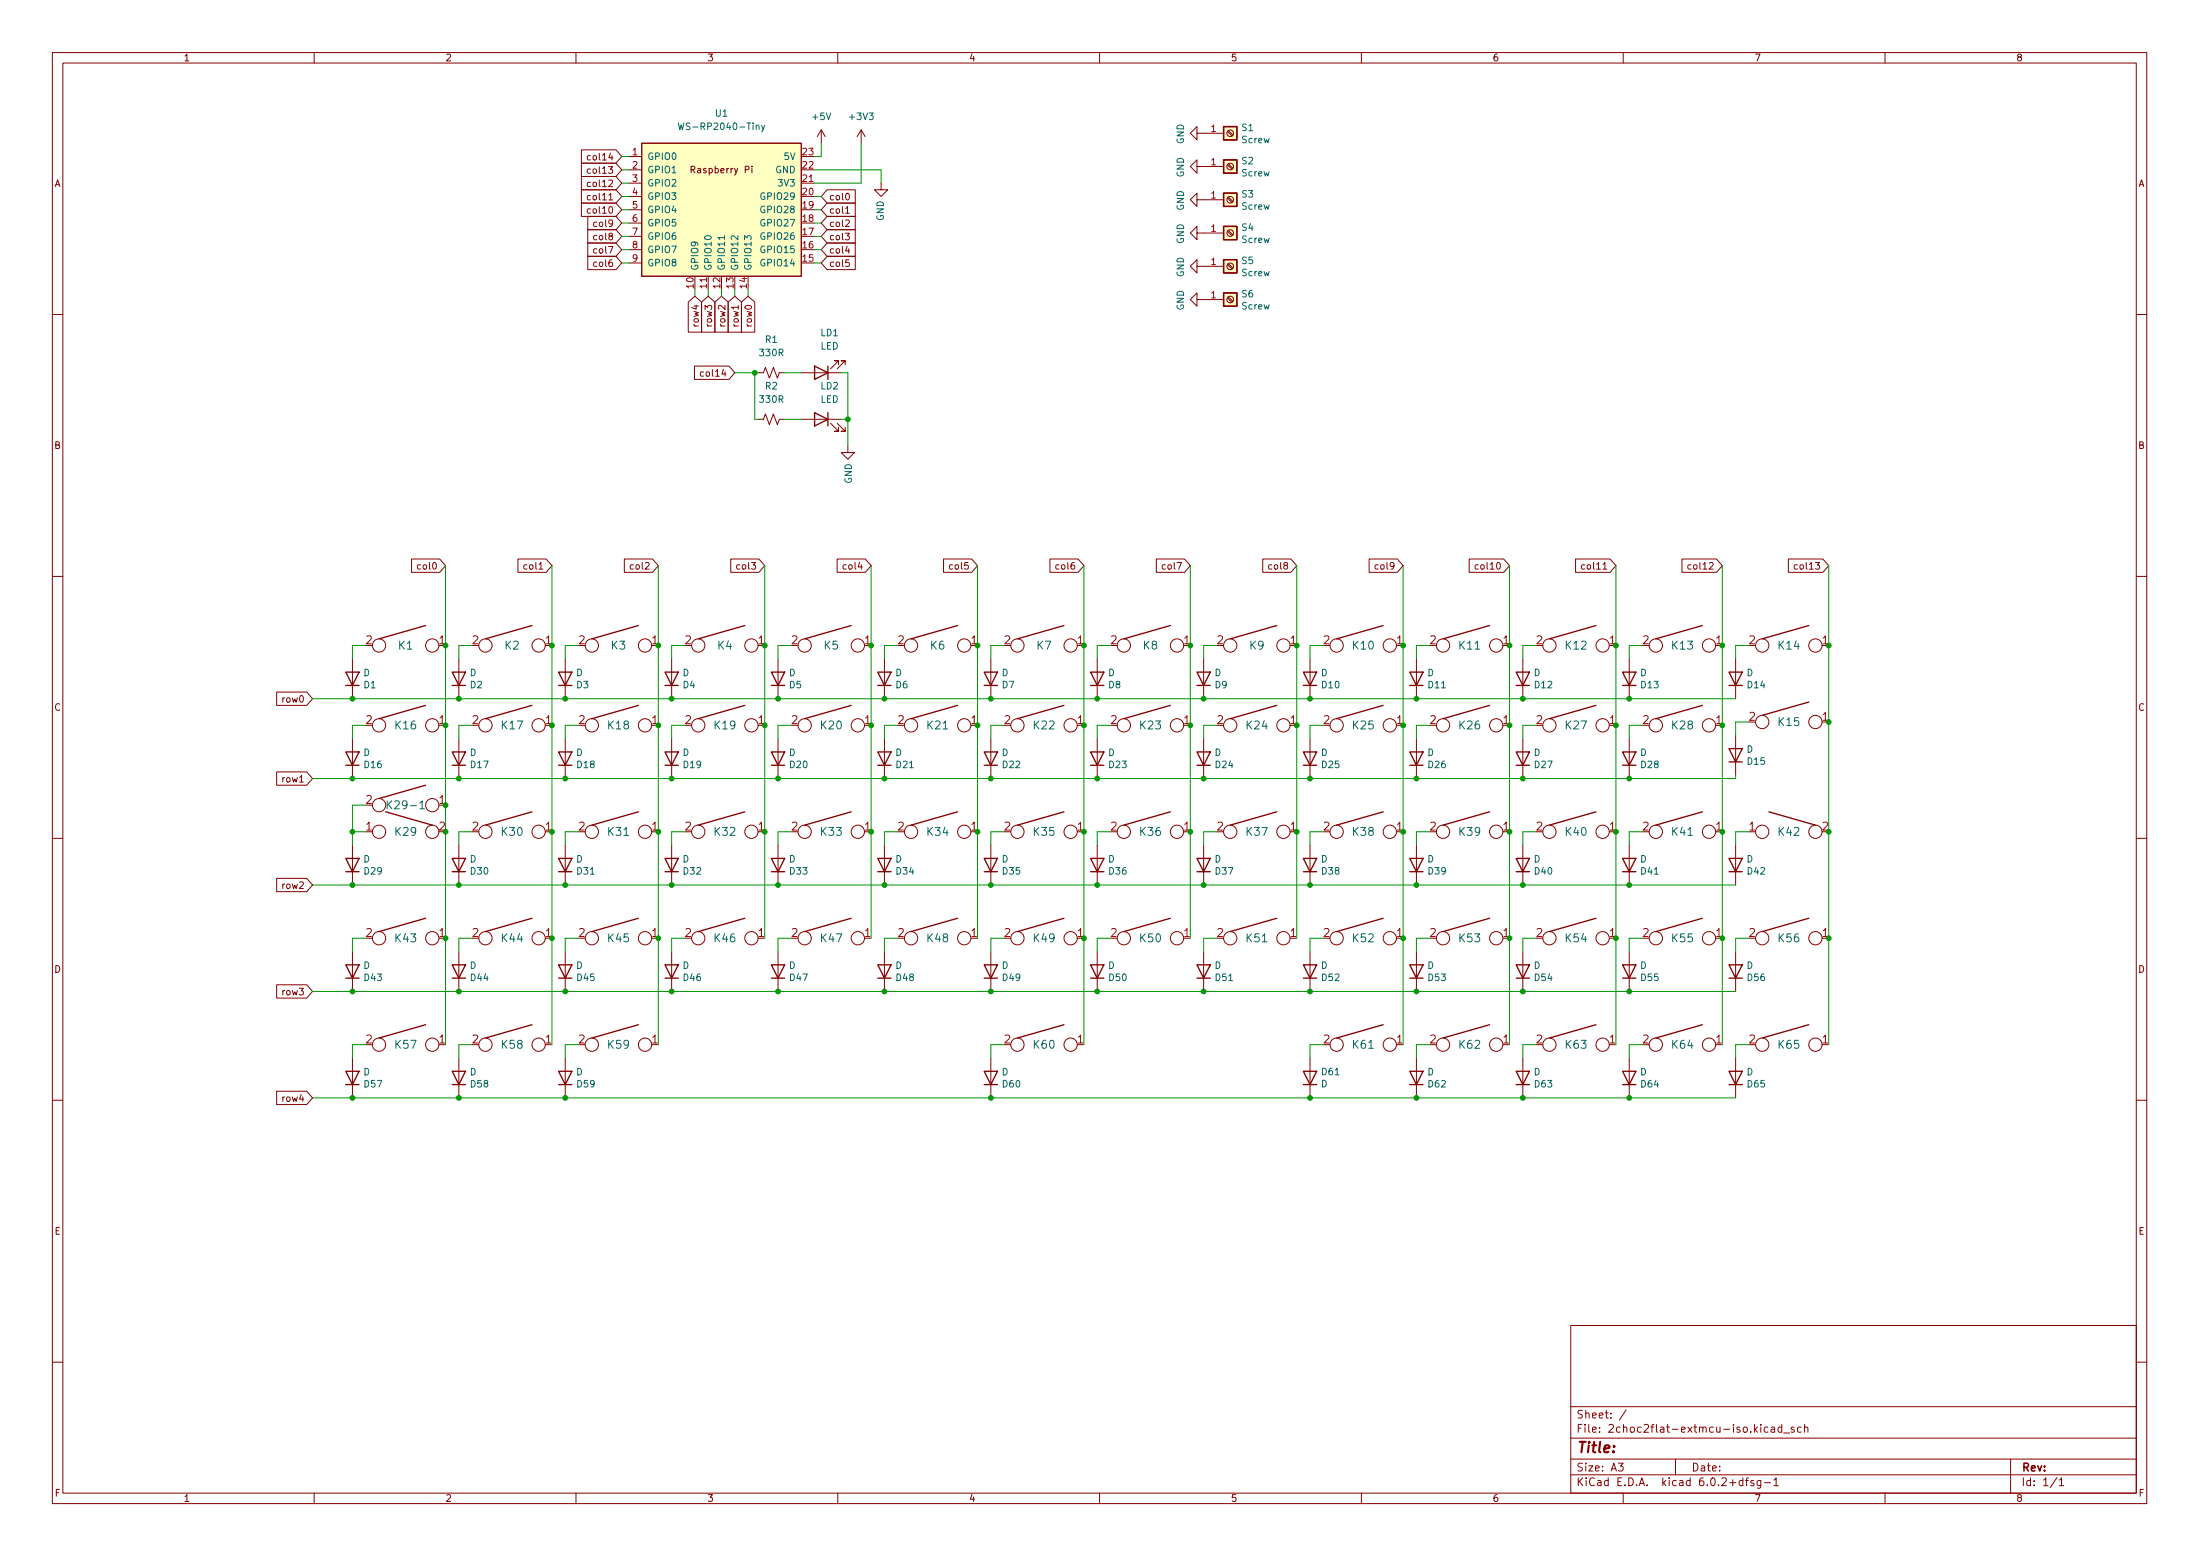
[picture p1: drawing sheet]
<svg xmlns="http://www.w3.org/2000/svg" width="420mm" height="297mm" viewBox="0 0 420 297" stroke-linecap="round" stroke-linejoin="round" font-family="sans-serif">
<g fill="none" stroke="#840000" stroke-width=".19">
<path d="M10 10h400v277h-400zM12 12h396v273h-396zM60 10v2M110 10v2M160 10v2M210 10v2M260 10v2M310 10v2M360 10v2M111 38.8h6.6l1.1 1.2-1.1 1.3h-6.6zM111 36.2h6.6l1.1 1.3-1.1 1.3h-6.6zM111 33.7h6.6l1.1 1.3-1.1 1.2h-6.6z"/>
<path d="M111 28.6h6.6l1.1 1.3-1.1 1.3h-6.6zM111 31.2h6.6l1.1 1.2-1.1 1.3h-6.6zM112.8 39.9h-.4l-.2 .2 .1 .5h.5M112.8 37.4l-.4-.1-.2 .3 .1 .5h.5M112.8 34.8h-.4l-.2 .2 .1 .6h.5M112.8 29.8l-.4-.1-.2 .2 .1 .6h.5M112.8 32.3l-.4-.1-.2 .3 .1 .5h.5M120 29.9h2.6M120 32.4h2.6M120 35h2.6M120 37.5h2.6M122.6 27.3h30.4v25.4h-30.4z"/>
<path d="M143.6 31.7v.1M143.6 32.1v.9M153 35h2.6M156.8 24.8l.8 1.3M156.8 24.8v2.5M156.8 24.8l-.7 1.3M158 36.2h5.3v2.6h-5.3l-1.2-1.3zM158 38.8h5.3v2.5h-5.3l-1.2-1.3zM161.5 39.8l.4-.4v1.3M161.7 37l.1-.1a.68 .68 0 0 1 .4 .6 .68 .68 0 0 1-.4 .7 .84 .84 0 0 1-.1-1.2zM164.5 24.8l.7 1.3M164.5 24.8v2.5"/>
<path d="M164.5 24.8l-.8 1.3M168.3 35v1.2h-1.3l1.3 1.3 1.2-1.3h-1.2M228.6 38.1v-1.2l-1.3 1.2 1.3 1.3v-1.3h5.1M228.6 25.4v-1.2l-1.3 1.2 1.3 1.3v-1.3h5.1M228.6 31.8v-1.3l-1.3 1.3 1.3 1.3v-1.3h5.1M234.4 31.5l.9 .8M234.4 37.8l.9 .8M234.4 25.1l.9 .8M234.6 31.3l.9 .8M234.6 37.6l.9 .9M234.6 24.9l.9 .9M112.3 43.9h5.3l1.1 1.2-1.1 1.3h-5.3z"/>
<path d="M112.3 41.3h5.3l1.1 1.3-1.1 1.3h-5.3zM112.3 46.4h5.3l1.1 1.3-1.1 1.2h-5.3zM112.3 48.9h5.3l1.1 1.3-1.1 1.3h-5.3zM120 40h2.6M120 42.6h2.6M120 45.1h2.6M120 47.7h2.6M120 50.2h2.6M131.4 57.7l1.3-1.1 1.3 1.1v5.7h-2.6zM134 57.7l1.3-1.1 1.2 1.1v5.7h-2.5zM135.3 52.7v2.6M136.5 57.7l1.3-1.1 1.3 1.1v5.7h-2.6z"/>
<path d="M139.1 57.7l1.2-1.1 1.3 1.1v5.7h-2.5zM141.6 57.7l1.3-1.1 1.2 1.1v5.7h-2.5zM158 43.9h5.3v2.5h-5.3l-1.2-1.3zM158 41.3h5.3v2.6h-5.3l-1.2-1.3zM158 48.9h5.3v2.6h-5.3l-1.2-1.3zM158 46.4h5.3v2.5h-5.3l-1.2-1.2zM161.4 44.5h.8l-.4 .5 .4 .1v.6l-.2 .1-.6-.1M161.5 42.1l.5-.1 .2 .3-.8 .9h.8M161.5 40.7h.7M161.8 47l-.3 .9h.8M162.1 47.5v.8M162.2 49.6h-.6l-.1 .6 .2-.1h.4l.1 .2v.4l-.2 .2-.5-.2"/>
<path d="M228.6 44.5v-1.3l-1.3 1.3 1.3 1.3v-1.3h5.1M228.6 50.8v-1.2l-1.3 1.2 1.3 1.3v-1.3h5.1M228.6 57.2v-1.3l-1.3 1.3 1.3 1.3v-1.3h5.1M234.4 56.9l.9 .8M234.4 44.2l.9 .8M234.4 50.5l.9 .8M234.6 56.7l.9 .8M234.6 44l.9 .8M234.6 50.3l.9 .9M10 60h2M132.6 69.9h6.6l1.1 1.3-1.1 1.2h-6.6zM134.4 71h-.4l-.2 .2 .1 .6h.5"/>
<path d="M144.8 71.2h1l.4-1.1 .7 2.1 .8-2.1 .8 2.1 .3-1h1.1M153 71.2h7.7M160.1 69.6v-.7h-.7h.7l-1.5 1.5M161.4 69.6v-.7h-.7h.7l-1.5 1.5M408 60h2M144.8 80h1l.4-1 .7 2.1 .8-2.1 .8 2.1 .3-1.1h1.1M153 80h7.7M158.6 80.8l1.5 1.5h-.7h.7v-.7M159.9 80.8l1.5 1.5h-.7h.7v-.7M161.9 85.1v1.3h1.3l-1.3 1.3-1.2-1.3h1.2M10 110h2M78.6 106.7h5.4l1.1 1.3-1.1 1.3h-5.4z"/>
<path d="M98.9 106.7h5.4l1.1 1.3-1.1 1.3h-5.4zM119.2 106.7h5.4l1.1 1.3-1.1 1.3h-5.4zM139.6 106.7h5.3l1.1 1.3-1.1 1.3h-5.3zM159.9 106.7h5.4l1.1 1.3-1.1 1.3h-5.4zM180.2 106.7h5.4l1.1 1.3-1.1 1.3h-5.4zM200.5 106.7h5.4l1.1 1.3-1.1 1.3h-5.4zM220.8 106.7h5.4l1.1 1.3-1.1 1.3h-5.4zM241.2 106.7h5.3l1.1 1.3-1.1 1.3h-5.3zM261.5 106.7h5.4l1.1 1.3-1.1 1.3h-5.4zM280.6 106.7h6.6l1.1 1.3-1.1 1.3h-6.6zM282.3 107.9l-.4-.1-.2 .2 .1 .6h.5M300.9 106.7h6.6l1.1 1.3-1.1 1.3h-6.6z"/>
<path d="M302.6 107.9l-.3-.1-.3 .2 .1 .6h.5M321.2 106.7h6.6l1.1 1.3-1.1 1.3h-6.6zM323 107.9l-.4-.1-.3 .2 .2 .6h.5M341.5 106.7h6.6l1.1 1.3-1.1 1.3h-6.6zM343.3 107.9l-.4-.1-.2 .2 .1 .6h.5M408 110h2M52.8 132.1h5.8l1.1 1.3-1.1 1.3h-5.8zM67.3 125.8v7.6M87.6 125.8v7.6M107.9 125.8v7.6M128.3 125.8v7.6M148.6 125.8v7.6"/>
<path d="M168.9 125.8v7.6M189.2 125.8v7.6M209.5 125.8v7.6M229.9 125.8v7.6M250.2 125.8v7.6M270.5 125.8v7.6M290.8 125.8v7.6M311.1 125.8v7.6M331.5 125.8v7.6M52.8 147.4h5.8l1.1 1.2-1.1 1.3h-5.8zM67.3 141v7.6M87.6 141v7.6"/>
<path d="M107.9 141v7.6M128.3 141v7.6M148.6 141v7.6M168.9 141v7.6M189.2 141v7.6M209.5 141v7.6M229.9 141v7.6M250.2 141v7.6M270.5 141v7.6M290.8 141v7.6M311.1 141v7.6M331.5 140.4v7.6"/>
<path d="M10 160h2M52.8 167.7h5.8l1.1 1.2-1.1 1.3h-5.8zM67.3 161.3v7.6M87.6 161.3v7.6M107.9 161.3v7.6M128.3 161.3v7.6M148.6 161.3v7.6M168.9 161.3v7.6M189.2 161.3v7.6M209.5 161.3v7.6M229.9 161.3v7.6M250.2 161.3v7.6"/>
<path d="M270.5 161.3v7.6M290.8 161.3v7.6M311.1 161.3v7.6M331.5 161.3v7.6M408 160h2M52.8 188h5.8l1.1 1.3-1.1 1.2h-5.8zM67.3 181.6v7.7M87.6 181.6v7.7M107.9 181.6v7.7M128.3 181.6v7.7M148.6 181.6v7.7M168.9 181.6v7.7"/>
<path d="M189.2 181.6v7.7M209.5 181.6v7.7M229.9 181.6v7.7M250.2 181.6v7.7M270.5 181.6v7.7M290.8 181.6v7.7M311.1 181.6v7.7M331.5 181.6v7.7M10 210h2M52.8 208.3h5.8l1.1 1.3-1.1 1.3h-5.8zM67.3 202v7.6M87.6 202v7.6"/>
<path d="M107.9 202v7.6M189.2 202v7.6M250.2 202v7.6M270.5 202v7.6M290.8 202v7.6M311.1 202v7.6M331.5 202v7.6M408 210h2M300 253h108v32h-108zM10 260h2M300 278.5h108M300 274.5h108"/>
<path d="M300 268.5h108M309.1 279.3h.9l-.5 .6 .4 .1v.7l-.2 .1-.6-.1M310.6 269.1l-1.3 2M320 278.5v3M336.3 271.9v.2M337.6 272.5l-.4-.1-.3 .3 .2 .6h.5M338.3 272.5h.6v.9M338.9 272.8h-.5a.29 .29 0 0 0-.2 .3 .29 .29 0 0 0 .2 .3l.5-.1M340.3 272.5l-.4-.1-.3 .3 .1 .6h.6M340.3 271.9v1.5M340.6 273.6h1.2M342.6 272.5l-.3-.1-.2 .2v.2l.5 .2v.3h-.5"/>
<path d="M344 272.5l-.4-.1-.3 .3 .1 .6h.6M344.6 272.6l.3-.2 .3 .1 .1 .9M344.6 271.9v1.5M384 278.5v6.5M408 260h2M60 285v2M110 285v2M160 285v2M210 285v2M260 285v2M300 281.5h108M310 285v2"/>
<path d="M332.9 282.7l-.5-.1-.3 .3 .2 .6h.6M332.9 282.1v1.5M333.4 282.6h.5M333.9 282.1l-.3 .2v1.3M334.9 282.7l-.3-.1-.2 .2v.2l.5 .2v.3h-.5M336.3 282.6v1.2l-.3 .3-.4-.1M336.3 282.7l-.4-.1-.3 .3 .1 .6h.6M337 283h1.1M338.8 282.5l.4-.4v1.5M338.8 283.6h.8M360 285v2M392.9 282l-1.3 2"/>
<path d="M393.3 282.5l.4-.4v1.5M393.3 283.6h.8"/>
<circle cx="234.9" cy="38.1" r=".63"/>
<circle cx="234.9" cy="25.4" r=".63"/>
<circle cx="234.9" cy="31.8" r=".63"/>
<circle cx="234.9" cy="50.8" r=".63"/>
<circle cx="234.9" cy="57.2" r=".63"/>
<circle cx="234.9" cy="44.5" r=".63"/>
<circle cx="72.4" cy="123.2" r="1.27"/>
<circle cx="72.4" cy="138.5" r="1.27"/>
<circle cx="82.5" cy="123.2" r="1.27"/>
<circle cx="82.5" cy="138.5" r="1.27"/>
<circle cx="92.7" cy="138.5" r="1.27"/>
<circle cx="92.7" cy="123.2" r="1.27"/>
<circle cx="102.9" cy="123.2" r="1.27"/>
<circle cx="102.9" cy="138.5" r="1.27"/>
<circle cx="113" cy="138.5" r="1.27"/>
<circle cx="113" cy="123.2" r="1.27"/>
<circle cx="123.2" cy="123.2" r="1.27"/>
<circle cx="123.2" cy="138.5" r="1.27"/>
<circle cx="133.3" cy="123.2" r="1.27"/>
<circle cx="133.3" cy="138.5" r="1.27"/>
<circle cx="143.5" cy="123.2" r="1.27"/>
<circle cx="143.5" cy="138.5" r="1.27"/>
<circle cx="153.7" cy="138.5" r="1.27"/>
<circle cx="153.7" cy="123.2" r="1.27"/>
<circle cx="163.8" cy="138.5" r="1.27"/>
<circle cx="163.8" cy="123.2" r="1.27"/>
<circle cx="174" cy="138.5" r="1.27"/>
<circle cx="174" cy="123.2" r="1.27"/>
<circle cx="184.1" cy="138.5" r="1.27"/>
<circle cx="184.1" cy="123.2" r="1.27"/>
<circle cx="194.3" cy="138.5" r="1.27"/>
<circle cx="194.3" cy="123.2" r="1.27"/>
<circle cx="204.5" cy="138.5" r="1.27"/>
<circle cx="204.5" cy="123.2" r="1.27"/>
<circle cx="214.6" cy="138.5" r="1.27"/>
<circle cx="214.6" cy="123.2" r="1.27"/>
<circle cx="224.8" cy="138.5" r="1.27"/>
<circle cx="224.8" cy="123.2" r="1.27"/>
<circle cx="234.9" cy="138.5" r="1.27"/>
<circle cx="234.9" cy="123.2" r="1.27"/>
<circle cx="245.1" cy="123.2" r="1.27"/>
<circle cx="245.1" cy="138.5" r="1.27"/>
<circle cx="255.3" cy="138.5" r="1.27"/>
<circle cx="255.3" cy="123.2" r="1.27"/>
<circle cx="265.4" cy="123.2" r="1.27"/>
<circle cx="265.4" cy="138.5" r="1.27"/>
<circle cx="275.6" cy="123.2" r="1.27"/>
<circle cx="275.6" cy="138.5" r="1.27"/>
<circle cx="285.8" cy="123.2" r="1.27"/>
<circle cx="285.8" cy="138.5" r="1.27"/>
<circle cx="295.9" cy="138.5" r="1.27"/>
<circle cx="295.9" cy="123.2" r="1.27"/>
<circle cx="306.1" cy="123.2" r="1.27"/>
<circle cx="306.1" cy="138.5" r="1.27"/>
<circle cx="316.2" cy="138.5" r="1.27"/>
<circle cx="316.2" cy="123.2" r="1.27"/>
<circle cx="326.4" cy="123.2" r="1.27"/>
<circle cx="326.4" cy="138.5" r="1.27"/>
<circle cx="336.6" cy="137.8" r="1.27"/>
<circle cx="336.6" cy="123.2" r="1.27"/>
<circle cx="346.7" cy="123.2" r="1.27"/>
<circle cx="346.7" cy="137.8" r="1.27"/>
<circle cx="72.4" cy="158.8" r="1.27"/>
<circle cx="72.4" cy="153.7" r="1.27"/>
<circle cx="82.5" cy="153.7" r="1.27"/>
<circle cx="82.5" cy="158.8" r="1.27"/>
<circle cx="92.7" cy="158.8" r="1.27"/>
<circle cx="102.9" cy="158.8" r="1.27"/>
<circle cx="113" cy="158.8" r="1.27"/>
<circle cx="123.2" cy="158.8" r="1.27"/>
<circle cx="133.3" cy="158.8" r="1.27"/>
<circle cx="143.5" cy="158.8" r="1.27"/>
<circle cx="153.7" cy="158.8" r="1.27"/>
<circle cx="163.8" cy="158.8" r="1.27"/>
<circle cx="174" cy="158.8" r="1.27"/>
<circle cx="184.1" cy="158.8" r="1.27"/>
<circle cx="194.3" cy="158.8" r="1.27"/>
<circle cx="204.5" cy="158.8" r="1.27"/>
<circle cx="214.6" cy="158.8" r="1.27"/>
<circle cx="224.8" cy="158.8" r="1.27"/>
<circle cx="234.9" cy="158.8" r="1.27"/>
<circle cx="245.1" cy="158.8" r="1.27"/>
<circle cx="255.3" cy="158.8" r="1.27"/>
<circle cx="265.4" cy="158.8" r="1.27"/>
<circle cx="275.6" cy="158.8" r="1.27"/>
<circle cx="285.8" cy="158.8" r="1.27"/>
<circle cx="295.9" cy="158.8" r="1.27"/>
<circle cx="306.1" cy="158.8" r="1.27"/>
<circle cx="316.2" cy="158.8" r="1.27"/>
<circle cx="326.4" cy="158.8" r="1.27"/>
<circle cx="336.6" cy="158.8" r="1.27"/>
<circle cx="346.7" cy="158.8" r="1.27"/>
<circle cx="72.4" cy="179.1" r="1.27"/>
<circle cx="82.5" cy="179.1" r="1.27"/>
<circle cx="92.7" cy="179.1" r="1.27"/>
<circle cx="102.9" cy="179.1" r="1.27"/>
<circle cx="113" cy="179.1" r="1.27"/>
<circle cx="123.2" cy="179.1" r="1.27"/>
<circle cx="133.3" cy="179.1" r="1.27"/>
<circle cx="143.5" cy="179.1" r="1.27"/>
<circle cx="153.7" cy="179.1" r="1.27"/>
<circle cx="163.8" cy="179.1" r="1.27"/>
<circle cx="174" cy="179.1" r="1.27"/>
<circle cx="184.1" cy="179.1" r="1.27"/>
<circle cx="194.3" cy="179.1" r="1.27"/>
<circle cx="204.5" cy="179.1" r="1.27"/>
<circle cx="214.6" cy="179.1" r="1.27"/>
<circle cx="224.8" cy="179.1" r="1.27"/>
<circle cx="234.9" cy="179.1" r="1.27"/>
<circle cx="245.1" cy="179.1" r="1.27"/>
<circle cx="255.3" cy="179.1" r="1.27"/>
<circle cx="265.4" cy="179.1" r="1.27"/>
<circle cx="275.6" cy="179.1" r="1.27"/>
<circle cx="285.8" cy="179.1" r="1.27"/>
<circle cx="295.9" cy="179.1" r="1.27"/>
<circle cx="306.1" cy="179.1" r="1.27"/>
<circle cx="316.2" cy="179.1" r="1.27"/>
<circle cx="326.4" cy="179.1" r="1.27"/>
<circle cx="336.6" cy="179.1" r="1.27"/>
<circle cx="346.7" cy="179.1" r="1.27"/>
<circle cx="72.4" cy="199.4" r="1.27"/>
<circle cx="82.5" cy="199.4" r="1.27"/>
<circle cx="92.7" cy="199.4" r="1.27"/>
<circle cx="102.9" cy="199.4" r="1.27"/>
<circle cx="113" cy="199.4" r="1.27"/>
<circle cx="123.2" cy="199.4" r="1.27"/>
<circle cx="194.3" cy="199.4" r="1.27"/>
<circle cx="204.5" cy="199.4" r="1.27"/>
<circle cx="255.3" cy="199.4" r="1.27"/>
<circle cx="265.4" cy="199.4" r="1.27"/>
<circle cx="275.6" cy="199.4" r="1.27"/>
<circle cx="285.8" cy="199.4" r="1.27"/>
<circle cx="295.9" cy="199.4" r="1.27"/>
<circle cx="306.1" cy="199.4" r="1.27"/>
<circle cx="316.2" cy="199.4" r="1.27"/>
<circle cx="326.4" cy="199.4" r="1.27"/>
<circle cx="336.6" cy="199.4" r="1.27"/>
<circle cx="346.7" cy="199.4" r="1.27"/>
</g>
<g fill="none" stroke="#840000" stroke-width=".25">
<path d="M233.7 30.5h2.5v2.6h-2.5zM233.7 36.9h2.5v2.5h-2.5zM233.7 24.2h2.5v2.5h-2.5zM233.7 55.9h2.5v2.6h-2.5zM233.7 43.2h2.5v2.6h-2.5zM233.7 49.6h2.5v2.5h-2.5zM155.6 69.9l2.5 1.3-2.5 1.2zM155.6 78.8l2.5 1.2-2.5 1.3zM158.1 69.9v2.5M158.1 78.8v2.5M81.3 119.4l-8.9 2.6M101.6 119.4l-8.9 2.6"/>
<path d="M121.9 119.4l-8.9 2.6M142.2 119.4l-8.9 2.6M162.6 119.4l-8.9 2.6M182.9 119.4l-8.9 2.6M203.2 119.4l-8.9 2.6M223.5 119.4l-8.9 2.6M243.8 119.4l-8.9 2.6M264.2 119.4l-8.9 2.6M284.5 119.4l-8.9 2.6M304.8 119.4l-8.9 2.6M325.1 119.4l-8.9 2.6M345.4 119.4l-8.9 2.6"/>
<path d="M66 128.3h2.6l-1.3 2.5zM66 130.8h2.6M81.3 134.7l-8.9 2.5M86.4 128.3h2.5l-1.3 2.5zM86.4 130.8h2.5M101.6 134.7l-8.9 2.5M106.7 128.3h2.5l-1.3 2.5zM106.7 130.8h2.5M121.9 134.7l-8.9 2.5M127 128.3h2.5l-1.2 2.5zM127 130.8h2.5M142.2 134.7l-8.9 2.5"/>
<path d="M147.3 128.3h2.6l-1.3 2.5zM147.3 130.8h2.6M162.6 134.7l-8.9 2.5M167.6 128.3h2.6l-1.3 2.5zM167.6 130.8h2.6M182.9 134.7l-8.9 2.5M188 128.3h2.5l-1.3 2.5zM188 130.8h2.5M203.2 134.7l-8.9 2.5M208.3 128.3h2.5l-1.3 2.5zM208.3 130.8h2.5M223.5 134.7l-8.9 2.5"/>
<path d="M228.6 128.3h2.5l-1.2 2.5zM228.6 130.8h2.5M243.8 134.7l-8.9 2.5M248.9 128.3h2.6l-1.3 2.5zM248.9 130.8h2.6M264.2 134.7l-8.9 2.5M269.2 128.3h2.6l-1.3 2.5zM269.2 130.8h2.6M284.5 134.7l-8.9 2.5M289.6 128.3h2.5l-1.3 2.5zM289.6 130.8h2.5M304.8 134.7l-8.9 2.5"/>
<path d="M309.9 128.3h2.5l-1.3 2.5zM309.9 130.8h2.5M325.1 134.7l-8.9 2.5M330.2 128.3h2.5l-1.2 2.5zM330.2 130.8h2.5M345.4 134l-8.9 2.6M66 143.5h2.6l-1.3 2.6zM66 146.1h2.6M73.7 155l8.8 2.5M81.3 149.9l-8.9 2.5M86.4 143.5h2.5l-1.3 2.6zM86.4 146.1h2.5"/>
<path d="M101.6 155l-8.9 2.5M106.7 143.5h2.5l-1.3 2.6zM106.7 146.1h2.5M121.9 155l-8.9 2.5M127 143.5h2.5l-1.2 2.6zM127 146.1h2.5M142.2 155l-8.9 2.5M147.3 143.5h2.6l-1.3 2.6zM147.3 146.1h2.6M162.6 155l-8.9 2.5M167.6 143.5h2.6l-1.3 2.6zM167.6 146.1h2.6"/>
<path d="M182.9 155l-8.9 2.5M188 143.5h2.5l-1.3 2.6zM188 146.1h2.5M203.2 155l-8.9 2.5M208.3 143.5h2.5l-1.3 2.6zM208.3 146.1h2.5M223.5 155l-8.9 2.5M228.6 143.5h2.5l-1.2 2.6zM228.6 146.1h2.5M243.8 155l-8.9 2.5M248.9 143.5h2.6l-1.3 2.6zM248.9 146.1h2.6"/>
<path d="M264.2 155l-8.9 2.5M269.2 143.5h2.6l-1.3 2.6zM269.2 146.1h2.6M284.5 155l-8.9 2.5M289.6 143.5h2.5l-1.3 2.6zM289.6 146.1h2.5M304.8 155l-8.9 2.5M309.9 143.5h2.5l-1.3 2.6zM309.9 146.1h2.5M325.1 155l-8.9 2.5M330.2 142.9h2.5l-1.2 2.6zM330.2 145.5h2.5"/>
<path d="M337.8 155l8.9 2.5M66 163.9h2.6l-1.3 2.5zM66 166.4h2.6M81.3 175.3l-8.9 2.5M86.4 163.9h2.5l-1.3 2.5zM86.4 166.4h2.5M101.6 175.3l-8.9 2.5M106.7 163.9h2.5l-1.3 2.5zM106.7 166.4h2.5M121.9 175.3l-8.9 2.5M127 163.9h2.5l-1.2 2.5zM127 166.4h2.5"/>
<path d="M142.2 175.3l-8.9 2.5M147.3 163.9h2.6l-1.3 2.5zM147.3 166.4h2.6M162.6 175.3l-8.9 2.5M167.6 163.9h2.6l-1.3 2.5zM167.6 166.4h2.6M182.9 175.3l-8.9 2.5M188 163.9h2.5l-1.3 2.5zM188 166.4h2.5M203.2 175.3l-8.9 2.5M208.3 163.9h2.5l-1.3 2.5zM208.3 166.4h2.5"/>
<path d="M223.5 175.3l-8.9 2.5M228.6 163.9h2.5l-1.2 2.5zM228.6 166.4h2.5M243.8 175.3l-8.9 2.5M248.9 163.9h2.6l-1.3 2.5zM248.9 166.4h2.6M264.2 175.3l-8.9 2.5M269.2 163.9h2.6l-1.3 2.5zM269.2 166.4h2.6M284.5 175.3l-8.9 2.5M289.6 163.9h2.5l-1.3 2.5zM289.6 166.4h2.5"/>
<path d="M304.8 175.3l-8.9 2.5M309.9 163.9h2.5l-1.3 2.5zM309.9 166.4h2.5M325.1 175.3l-8.9 2.5M330.2 163.9h2.5l-1.2 2.5zM330.2 166.4h2.5M345.4 175.3l-8.9 2.5M66 184.2h2.6l-1.3 2.5zM66 186.7h2.6M81.3 195.6l-8.9 2.6M86.4 184.2h2.5l-1.3 2.5zM86.4 186.7h2.5"/>
<path d="M101.6 195.6l-8.9 2.6M106.7 184.2h2.5l-1.3 2.5zM106.7 186.7h2.5M121.9 195.6l-8.9 2.6M127 184.2h2.5l-1.2 2.5zM127 186.7h2.5M147.3 184.2h2.6l-1.3 2.5zM147.3 186.7h2.6M167.6 184.2h2.6l-1.3 2.5zM167.6 186.7h2.6M188 184.2h2.5l-1.3 2.5zM188 186.7h2.5"/>
<path d="M203.2 195.6l-8.9 2.6M208.3 184.2h2.5l-1.3 2.5zM208.3 186.7h2.5M228.6 184.2h2.5l-1.2 2.5zM228.6 186.7h2.5M248.9 184.2h2.6l-1.3 2.5zM248.9 186.7h2.6M264.2 195.6l-8.9 2.6M269.2 184.2h2.6l-1.3 2.5zM269.2 186.7h2.6M284.5 195.6l-8.9 2.6M289.6 184.2h2.5l-1.3 2.5z"/>
<path d="M289.6 186.7h2.5M304.8 195.6l-8.9 2.6M309.9 184.2h2.5l-1.3 2.5zM309.9 186.7h2.5M325.1 195.6l-8.9 2.6M330.2 184.2h2.5l-1.2 2.5zM330.2 186.7h2.5M345.4 195.6l-8.9 2.6M66 204.5h2.6l-1.3 2.5zM66 207h2.6M86.4 204.5h2.5l-1.3 2.5zM86.4 207h2.5"/>
<path d="M106.7 204.5h2.5l-1.3 2.5zM106.7 207h2.5M188 204.5h2.5l-1.3 2.5zM188 207h2.5M248.9 204.5h2.6l-1.3 2.5zM248.9 207h2.6M269.2 204.5h2.6l-1.3 2.5zM269.2 207h2.6M289.6 204.5h2.5l-1.3 2.5zM289.6 207h2.5M309.9 204.5h2.5l-1.3 2.5zM309.9 207h2.5"/>
<path d="M330.2 204.5h2.5l-1.2 2.5zM330.2 207h2.5"/>
</g>
<g fill="#ffffc2" stroke="#ffffc2" stroke-width=".19">
<path d="M233.7 55.9h2.5v2.6h-2.5z"/>
<path d="M122.6 27.3h30.4v25.4h-30.4z"/>
<path d="M233.7 43.2h2.5v2.6h-2.5z"/>
<path d="M233.7 49.6h2.5v2.5h-2.5z"/>
<path d="M233.7 30.5h2.5v2.6h-2.5z"/>
<path d="M233.7 36.9h2.5v2.5h-2.5z"/>
<path d="M233.7 24.2h2.5v2.5h-2.5z"/>
</g>
<path d="M129.5 23.5l.3 1.2 .3-.9 .2 .9 .3-1.2M145.4 23.9l.3 .8M146 23.9l-.4 1.1-.2 .2M138.4 45v.7M74 152.9v1.5M74.8 152.9l-.8 .8M80.2 153.3l.4-.4v1.5M80.2 154.4h.9" fill="none" stroke="#006464" stroke-width=".19"/>
<g fill="none" stroke="#009600" stroke-width=".19">
<path d="M118.7 32.4h1.3M118.7 35h1.3M118.7 29.9h1.3M118.7 37.5h1.3M155.6 32.4h12.7v2.6M155.6 37.5h1.2M156.8 27.3v2.6h-1.2M164.5 27.3v7.7h-8.9M118.7 45.1h1.3M118.7 47.7h1.3M118.7 50.2h1.3M118.7 42.6h1.3"/>
<path d="M118.7 40h1.3M132.7 55.3v1.3M135.3 55.3v1.3M137.8 55.3v1.3M140.3 55.3v1.3M142.9 55.3v1.3M155.6 45.1h1.2M155.6 47.7h1.2M155.6 50.2h1.2M155.6 42.6h1.2M155.6 40h1.2M140.3 71.2h4.5"/>
<path d="M144.1 71.2v8.8h.7M149.9 71.2h3.1M160.7 71.2h1.2v13.9M149.9 80h3.1M160.7 80h1.2M85.1 108v91.4M105.4 108v91.4M125.7 108v91.4M146 108v71.1M166.4 108v71.1M186.7 108v71.1M207 108v91.4"/>
<path d="M227.3 108v71.1M247.6 108v71.1M268 108v91.4M288.3 108v91.4M308.6 108v91.4M328.9 108v91.4M349.2 108v91.4M59.7 133.4h271.8M69.8 138.5h-2.5v2.5M69.8 123.2h-2.5v2.6M90.2 138.5h-2.6v2.5M90.2 123.2h-2.6v2.6"/>
<path d="M110.5 138.5h-2.6v2.5M110.5 123.2h-2.6v2.6M130.8 138.5h-2.5v2.5M130.8 123.2h-2.5v2.6M151.1 138.5h-2.5v2.5M151.1 123.2h-2.5v2.6M171.4 138.5h-2.5v2.5M171.4 123.2h-2.5v2.6M191.8 138.5h-2.6v2.5M191.8 123.2h-2.6v2.6M212.1 138.5h-2.6v2.5M212.1 123.2h-2.6v2.6"/>
<path d="M232.4 138.5h-2.5v2.5M232.4 123.2h-2.5v2.6M252.7 138.5h-2.5v2.5M252.7 123.2h-2.5v2.6M273 138.5h-2.5v2.5M273 123.2h-2.5v2.6M293.4 138.5h-2.6v2.5M293.4 123.2h-2.6v2.6M313.7 138.5h-2.6v2.5M313.7 123.2h-2.6v2.6M334 123.2h-2.5v2.6M334 137.8h-2.5v2.6"/>
<path d="M67.3 158.8h2.5M69.8 153.7h-2.5v7.6M90.2 158.8h-2.6v2.5M110.5 158.8h-2.6v2.5M130.8 158.8h-2.5v2.5M151.1 158.8h-2.5v2.5M171.4 158.8h-2.5v2.5M191.8 158.8h-2.6v2.5M212.1 158.8h-2.6v2.5M232.4 158.8h-2.5v2.5M252.7 158.8h-2.5v2.5M273 158.8h-2.5v2.5"/>
<path d="M293.4 158.8h-2.6v2.5M313.7 158.8h-2.6v2.5M331.5 148v.6h-271.8M334 158.8h-2.5v2.5M59.7 168.9h271.8M69.8 179.1h-2.5v2.5M90.2 179.1h-2.6v2.5M110.5 179.1h-2.6v2.5M130.8 179.1h-2.5v2.5M151.1 179.1h-2.5v2.5M171.4 179.1h-2.5v2.5M191.8 179.1h-2.6v2.5"/>
<path d="M212.1 179.1h-2.6v2.5M232.4 179.1h-2.5v2.5M252.7 179.1h-2.5v2.5M273 179.1h-2.5v2.5M293.4 179.1h-2.6v2.5M313.7 179.1h-2.6v2.5M334 179.1h-2.5v2.5M59.7 189.3h271.8M69.8 199.4h-2.5v2.6M90.2 199.4h-2.6v2.6M110.5 199.4h-2.6v2.6M191.8 199.4h-2.6v2.6"/>
<path d="M252.7 199.4h-2.5v2.6M273 199.4h-2.5v2.6M293.4 199.4h-2.6v2.6M313.7 199.4h-2.6v2.6M334 199.4h-2.5v2.6M59.7 209.6h271.8"/>
</g>
<g fill="#009600" stroke="#009600" stroke-width=".19">
<circle cx="105.4" cy="123.2" r=".46"/>
<circle cx="105.4" cy="138.5" r=".46"/>
<circle cx="107.9" cy="133.4" r=".46"/>
<circle cx="125.7" cy="138.5" r=".46"/>
<circle cx="107.9" cy="148.6" r=".46"/>
<circle cx="148.6" cy="148.6" r=".46"/>
<circle cx="128.3" cy="148.6" r=".46"/>
<circle cx="128.3" cy="133.4" r=".46"/>
<circle cx="146" cy="138.5" r=".46"/>
<circle cx="87.6" cy="148.6" r=".46"/>
<circle cx="85.1" cy="138.5" r=".46"/>
<circle cx="67.3" cy="148.6" r=".46"/>
<circle cx="67.3" cy="158.8" r=".46"/>
<circle cx="67.3" cy="133.4" r=".46"/>
<circle cx="85.1" cy="153.7" r=".46"/>
<circle cx="87.6" cy="133.4" r=".46"/>
<circle cx="85.1" cy="123.2" r=".46"/>
<circle cx="128.3" cy="168.9" r=".46"/>
<circle cx="125.7" cy="179.1" r=".46"/>
<circle cx="168.9" cy="168.9" r=".46"/>
<circle cx="168.9" cy="148.6" r=".46"/>
<circle cx="166.4" cy="158.8" r=".46"/>
<circle cx="148.6" cy="189.3" r=".46"/>
<circle cx="168.9" cy="189.3" r=".46"/>
<circle cx="107.9" cy="168.9" r=".46"/>
<circle cx="128.3" cy="189.3" r=".46"/>
<circle cx="87.6" cy="209.6" r=".46"/>
<circle cx="85.1" cy="179.1" r=".46"/>
<circle cx="87.6" cy="168.9" r=".46"/>
<circle cx="67.3" cy="189.3" r=".46"/>
<circle cx="67.3" cy="168.9" r=".46"/>
<circle cx="67.3" cy="209.6" r=".46"/>
<circle cx="87.6" cy="189.3" r=".46"/>
<circle cx="105.4" cy="179.1" r=".46"/>
<circle cx="107.9" cy="189.3" r=".46"/>
<circle cx="107.9" cy="209.6" r=".46"/>
<circle cx="105.4" cy="158.8" r=".46"/>
<circle cx="308.6" cy="179.1" r=".46"/>
<circle cx="311.1" cy="189.3" r=".46"/>
<circle cx="290.8" cy="189.3" r=".46"/>
<circle cx="270.5" cy="209.6" r=".46"/>
<circle cx="250.2" cy="209.6" r=".46"/>
<circle cx="290.8" cy="209.6" r=".46"/>
<circle cx="270.5" cy="189.3" r=".46"/>
<circle cx="250.2" cy="189.3" r=".46"/>
<circle cx="270.5" cy="168.9" r=".46"/>
<circle cx="268" cy="179.1" r=".46"/>
<circle cx="311.1" cy="209.6" r=".46"/>
<circle cx="288.3" cy="179.1" r=".46"/>
<circle cx="328.9" cy="158.8" r=".46"/>
<circle cx="349.2" cy="179.1" r=".46"/>
<circle cx="311.1" cy="168.9" r=".46"/>
<circle cx="308.6" cy="158.8" r=".46"/>
<circle cx="290.8" cy="168.9" r=".46"/>
<circle cx="328.9" cy="179.1" r=".46"/>
<circle cx="349.2" cy="137.8" r=".46"/>
<circle cx="328.9" cy="123.2" r=".46"/>
<circle cx="308.6" cy="123.2" r=".46"/>
<circle cx="328.9" cy="138.5" r=".46"/>
<circle cx="349.2" cy="123.2" r=".46"/>
<circle cx="288.3" cy="158.8" r=".46"/>
<circle cx="268" cy="158.8" r=".46"/>
<circle cx="270.5" cy="148.6" r=".46"/>
<circle cx="268" cy="138.5" r=".46"/>
<circle cx="270.5" cy="133.4" r=".46"/>
<circle cx="268" cy="123.2" r=".46"/>
<circle cx="288.3" cy="138.5" r=".46"/>
<circle cx="311.1" cy="148.6" r=".46"/>
<circle cx="290.8" cy="133.4" r=".46"/>
<circle cx="288.3" cy="123.2" r=".46"/>
<circle cx="290.8" cy="148.6" r=".46"/>
<circle cx="308.6" cy="138.5" r=".46"/>
<circle cx="311.1" cy="133.4" r=".46"/>
<circle cx="125.7" cy="123.2" r=".46"/>
<circle cx="146" cy="123.2" r=".46"/>
<circle cx="166.4" cy="123.2" r=".46"/>
<circle cx="144.1" cy="71.2" r=".46"/>
<circle cx="161.9" cy="80" r=".46"/>
<circle cx="166.4" cy="138.5" r=".46"/>
<circle cx="168.9" cy="133.4" r=".46"/>
<circle cx="148.6" cy="168.9" r=".46"/>
<circle cx="125.7" cy="158.8" r=".46"/>
<circle cx="146" cy="158.8" r=".46"/>
<circle cx="148.6" cy="133.4" r=".46"/>
<circle cx="247.6" cy="123.2" r=".46"/>
<circle cx="227.3" cy="138.5" r=".46"/>
<circle cx="229.9" cy="133.4" r=".46"/>
<circle cx="229.9" cy="148.6" r=".46"/>
<circle cx="207" cy="123.2" r=".46"/>
<circle cx="227.3" cy="123.2" r=".46"/>
<circle cx="209.5" cy="133.4" r=".46"/>
<circle cx="209.5" cy="148.6" r=".46"/>
<circle cx="247.6" cy="158.8" r=".46"/>
<circle cx="250.2" cy="148.6" r=".46"/>
<circle cx="229.9" cy="189.3" r=".46"/>
<circle cx="229.9" cy="168.9" r=".46"/>
<circle cx="250.2" cy="168.9" r=".46"/>
<circle cx="227.3" cy="158.8" r=".46"/>
<circle cx="186.7" cy="123.2" r=".46"/>
<circle cx="186.7" cy="158.8" r=".46"/>
<circle cx="189.2" cy="148.6" r=".46"/>
<circle cx="186.7" cy="138.5" r=".46"/>
<circle cx="189.2" cy="133.4" r=".46"/>
<circle cx="209.5" cy="168.9" r=".46"/>
<circle cx="189.2" cy="209.6" r=".46"/>
<circle cx="189.2" cy="189.3" r=".46"/>
<circle cx="189.2" cy="168.9" r=".46"/>
<circle cx="207" cy="179.1" r=".46"/>
<circle cx="209.5" cy="189.3" r=".46"/>
<circle cx="207" cy="158.8" r=".46"/>
<circle cx="207" cy="138.5" r=".46"/>
<circle cx="247.6" cy="138.5" r=".46"/>
<circle cx="250.2" cy="133.4" r=".46"/>
</g>
<text font-size="2.8" fill="#840000" x="301" y="277.3">Title:</text>
<g font-size="2.1" fill="#a90000">
<text x="69.9" y="123">2</text>
<text x="83.9" y="123">1</text>
<text x="90.2" y="123">2</text>
<text x="104.2" y="123">1</text>
<text x="110.5" y="123">2</text>
<text x="124.5" y="123">1</text>
<text x="130.9" y="123">2</text>
<text x="144.8" y="123">1</text>
<text x="151.2" y="123">2</text>
<text x="165.1" y="123">1</text>
<text x="171.5" y="123">2</text>
<text x="185.5" y="123">1</text>
<text x="191.8" y="123">2</text>
<text x="205.8" y="123">1</text>
<text x="212.1" y="123">2</text>
<text x="226.1" y="123">1</text>
<text x="232.5" y="123">2</text>
<text x="246.4" y="123">1</text>
<text x="252.8" y="123">2</text>
<text x="266.7" y="123">1</text>
<text x="273.1" y="123">2</text>
<text x="287.1" y="123">1</text>
<text x="293.4" y="123">2</text>
<text x="307.4" y="123">1</text>
<text x="313.7" y="123">2</text>
<text x="327.7" y="123">1</text>
<text x="334.1" y="123">2</text>
<text x="348" y="123">1</text>
<text x="334.1" y="137.6">2</text>
<text x="348" y="137.6">1</text>
<text x="69.9" y="138.2">2</text>
<text x="83.9" y="138.2">1</text>
<text x="90.2" y="138.2">2</text>
<text x="104.2" y="138.2">1</text>
<text x="110.5" y="138.2">2</text>
<text x="124.5" y="138.2">1</text>
<text x="130.9" y="138.2">2</text>
<text x="144.8" y="138.2">1</text>
<text x="151.2" y="138.2">2</text>
<text x="165.1" y="138.2">1</text>
<text x="171.5" y="138.2">2</text>
<text x="185.5" y="138.2">1</text>
<text x="191.8" y="138.2">2</text>
<text x="205.8" y="138.2">1</text>
<text x="212.1" y="138.2">2</text>
<text x="226.1" y="138.2">1</text>
<text x="232.5" y="138.2">2</text>
<text x="246.4" y="138.2">1</text>
<text x="252.8" y="138.2">2</text>
<text x="266.7" y="138.2">1</text>
<text x="273.1" y="138.2">2</text>
<text x="287.1" y="138.2">1</text>
<text x="293.4" y="138.2">2</text>
<text x="307.4" y="138.2">1</text>
<text x="313.7" y="138.2">2</text>
<text x="327.7" y="138.2">1</text>
<text x="69.9" y="153.5">2</text>
<text x="83.9" y="153.5">1</text>
<text x="69.9" y="158.5">1</text>
<text x="90.2" y="158.5">2</text>
<text x="104.2" y="158.5">1</text>
<text x="110.5" y="158.5">2</text>
<text x="124.5" y="158.5">1</text>
<text x="130.9" y="158.5">2</text>
<text x="144.8" y="158.5">1</text>
<text x="151.2" y="158.5">2</text>
<text x="165.1" y="158.5">1</text>
<text x="171.5" y="158.5">2</text>
<text x="185.5" y="158.5">1</text>
<text x="191.8" y="158.5">2</text>
<text x="205.8" y="158.5">1</text>
<text x="212.1" y="158.5">2</text>
<text x="226.1" y="158.5">1</text>
<text x="232.5" y="158.5">2</text>
<text x="246.4" y="158.5">1</text>
<text x="252.8" y="158.5">2</text>
<text x="266.7" y="158.5">1</text>
<text x="273.1" y="158.5">2</text>
<text x="287.1" y="158.5">1</text>
<text x="293.4" y="158.5">2</text>
<text x="307.4" y="158.5">1</text>
<text x="313.7" y="158.5">2</text>
<text x="327.7" y="158.5">1</text>
<text x="334.1" y="158.5">1</text>
<text x="69.9" y="178.9">2</text>
<text x="83.9" y="178.9">1</text>
<text x="90.2" y="178.9">2</text>
<text x="104.2" y="178.9">1</text>
<text x="110.5" y="178.9">2</text>
<text x="124.5" y="178.9">1</text>
<text x="130.9" y="178.9">2</text>
<text x="144.8" y="178.9">1</text>
<text x="151.2" y="178.9">2</text>
<text x="165.1" y="178.9">1</text>
<text x="171.5" y="178.9">2</text>
<text x="185.5" y="178.9">1</text>
<text x="191.8" y="178.9">2</text>
<text x="205.8" y="178.9">1</text>
<text x="212.1" y="178.9">2</text>
<text x="226.1" y="178.9">1</text>
<text x="232.5" y="178.9">2</text>
<text x="246.4" y="178.9">1</text>
<text x="252.8" y="178.9">2</text>
<text x="266.7" y="178.9">1</text>
<text x="273.1" y="178.9">2</text>
<text x="287.1" y="178.9">1</text>
<text x="293.4" y="178.9">2</text>
<text x="307.4" y="178.9">1</text>
<text x="313.7" y="178.9">2</text>
<text x="327.7" y="178.9">1</text>
<text x="334.1" y="178.9">2</text>
<text x="348" y="178.9">1</text>
<text x="69.9" y="199.2">2</text>
<text x="83.9" y="199.2">1</text>
<text x="90.2" y="199.2">2</text>
<text x="104.2" y="199.2">1</text>
<text x="110.5" y="199.2">2</text>
<text x="124.5" y="199.2">1</text>
<text x="191.8" y="199.2">2</text>
<text x="205.8" y="199.2">1</text>
<text x="252.8" y="199.2">2</text>
<text x="266.7" y="199.2">1</text>
<text x="273.1" y="199.2">2</text>
<text x="287.1" y="199.2">1</text>
<text x="293.4" y="199.2">2</text>
<text x="307.4" y="199.2">1</text>
<text x="313.7" y="199.2">2</text>
<text x="327.7" y="199.2">1</text>
<text x="334.1" y="199.2">2</text>
<text x="348" y="199.2">1</text>
</g>
<g font-size="2.1" fill="#006464">
<text x="76.1" y="124">K1</text>
<text x="96.4" y="124">K2</text>
<text x="116.8" y="124">K3</text>
<text x="137.1" y="124">K4</text>
<text x="157.4" y="124">K5</text>
<text x="177.7" y="124">K6</text>
<text x="198" y="124">K7</text>
<text x="218.4" y="124">K8</text>
<text x="238.7" y="124">K9</text>
<text x="258.4" y="124">K10</text>
<text x="278.7" y="124">K11</text>
<text x="299" y="124">K12</text>
<text x="319.4" y="124">K13</text>
<text x="339.7" y="124">K14</text>
<text x="75.5" y="139.2">K16</text>
<text x="95.8" y="139.2">K17</text>
<text x="116.2" y="139.2">K18</text>
<text x="136.5" y="139.2">K19</text>
<text x="156.8" y="139.2">K20</text>
<text x="177.1" y="139.2">K21</text>
<text x="197.4" y="139.2">K22</text>
<text x="217.8" y="139.2">K23</text>
<text x="238.1" y="139.2">K24</text>
<text x="258.4" y="139.2">K25</text>
<text x="278.7" y="139.2">K26</text>
<text x="299" y="139.2">K27</text>
<text x="319.4" y="139.2">K28</text>
<text x="339.7" y="138.6">K15</text>
<text x="74.6" y="154.5">K29-1</text>
<text x="75.5" y="159.5">K29</text>
<text x="95.8" y="159.5">K30</text>
<text x="116.2" y="159.5">K31</text>
<text x="136.5" y="159.5">K32</text>
<text x="156.8" y="159.5">K33</text>
<text x="177.1" y="159.5">K34</text>
<text x="197.4" y="159.5">K35</text>
<text x="217.8" y="159.5">K36</text>
<text x="238.1" y="159.5">K37</text>
<text x="258.4" y="159.5">K38</text>
<text x="278.7" y="159.5">K39</text>
<text x="299" y="159.5">K40</text>
<text x="319.4" y="159.5">K41</text>
<text x="339.7" y="159.5">K42</text>
<text x="75.5" y="179.9">K43</text>
<text x="95.8" y="179.9">K44</text>
<text x="116.2" y="179.9">K45</text>
<text x="136.5" y="179.9">K46</text>
<text x="156.8" y="179.9">K47</text>
<text x="177.1" y="179.9">K48</text>
<text x="197.4" y="179.9">K49</text>
<text x="217.8" y="179.9">K50</text>
<text x="238.1" y="179.9">K51</text>
<text x="258.4" y="179.9">K52</text>
<text x="278.7" y="179.9">K53</text>
<text x="299" y="179.9">K54</text>
<text x="319.4" y="179.9">K55</text>
<text x="339.7" y="179.9">K56</text>
<text x="75.5" y="200.2">K57</text>
<text x="95.8" y="200.2">K58</text>
<text x="116.2" y="200.2">K59</text>
<text x="197.4" y="200.2">K60</text>
<text x="258.4" y="200.2">K61</text>
<text x="278.7" y="200.2">K62</text>
<text x="299" y="200.2">K63</text>
<text x="319.4" y="200.2">K64</text>
<text x="339.7" y="200.2">K65</text>
</g>
<g font-size="2.1" fill="#009600">
<text x="83.9" y="158.5">2</text>
<text x="348" y="158.5">2</text>
</g>
<g font-size="2.1" fill="#840000">
<text x="301" y="273.5">File: 2choc2flat-extmcu-iso.kicad_sch</text>
<text x="301" y="270.8">Sheet: /</text>
<text x="301" y="280.9">Size: A3</text>
<text x="323" y="280.9">Date:</text>
<text x="386" y="280.9">Rev:</text>
<text x="301" y="283.7">KiCad E.D.A. kicad 6.0.2+dfsg-1</text>
<text x="386" y="283.7">Id: 1/1</text>
</g>
<g font-size="1.8" fill="#840000">
<text x="35" y="11.7">1</text>
<text x="85" y="11.7">2</text>
<text x="135" y="11.7">3</text>
<text x="185" y="11.7">4</text>
<text x="235" y="11.7">5</text>
<text x="285" y="11.7">6</text>
<text x="335" y="11.7">7</text>
<text x="385" y="11.7">8</text>
<text x="10.3" y="35.7">A</text>
<text x="112.8" y="35.7">col12</text>
<text x="112.8" y="30.6">col14</text>
<text x="112.8" y="33.1">col13</text>
<text x="132.3" y="33.1">Raspberry Pi</text>
<text x="408.3" y="35.7">A</text>
<text x="112.8" y="40.8">col10</text>
<text x="112.8" y="38.2">col11</text>
<text x="158.3" y="38.2">col0</text>
<text x="158.3" y="40.8">col1</text>
<text x="113.8" y="45.8">col8</text>
<text x="113.8" y="43.3">col9</text>
<text x="158.3" y="45.8">col3</text>
<text x="158.3" y="43.3">col2</text>
<text x="113.8" y="48.4">col7</text>
<text x="113.8" y="50.9">col6</text>
<text x="158.3" y="50.9">col5</text>
<text x="158.3" y="48.4">col4</text>
<text x="133.4" y="62.1" transform="rotate(-90 133.4 62.1)">row4</text>
<text x="136" y="62.1" transform="rotate(-90 136 62.1)">row3</text>
<text x="138.5" y="62.1" transform="rotate(-90 138.5 62.1)">row2</text>
<text x="141.1" y="62.1" transform="rotate(-90 141.1 62.1)">row1</text>
<text x="143.6" y="62.1" transform="rotate(-90 143.6 62.1)">row0</text>
<text x="134.4" y="71.9">col14</text>
<text x="10.3" y="85.7">B</text>
<text x="408.3" y="85.7">B</text>
<text x="80.1" y="108.7">col0</text>
<text x="100.4" y="108.7">col1</text>
<text x="120.8" y="108.7">col2</text>
<text x="141.1" y="108.7">col3</text>
<text x="161.4" y="108.7">col4</text>
<text x="181.7" y="108.7">col5</text>
<text x="202" y="108.7">col6</text>
<text x="222.4" y="108.7">col7</text>
<text x="242.7" y="108.7">col8</text>
<text x="263" y="108.7">col9</text>
<text x="282.3" y="108.7">col10</text>
<text x="302.7" y="108.7">col11</text>
<text x="323" y="108.7">col12</text>
<text x="343.3" y="108.7">col13</text>
<text x="10.3" y="135.7">C</text>
<text x="54.1" y="134.1">row0</text>
<text x="408.3" y="135.7">C</text>
<text x="54.1" y="149.4">row1</text>
<text x="54.1" y="169.7">row2</text>
<text x="10.3" y="185.7">D</text>
<text x="408.3" y="185.7">D</text>
<text x="54.1" y="190">row3</text>
<text x="54.1" y="210.3">row4</text>
<text x="10.4" y="235.7">E</text>
<text x="408.4" y="235.7">E</text>
<text x="10.4" y="285.7">F</text>
<text x="35" y="286.7">1</text>
<text x="85" y="286.7">2</text>
<text x="135" y="286.7">3</text>
<text x="185" y="286.7">4</text>
<text x="235" y="286.7">5</text>
<text x="285" y="286.7">6</text>
<text x="335" y="286.7">7</text>
<text x="385" y="286.7">8</text>
<text x="408.4" y="285.7">F</text>
</g>
<g font-size="1.8" fill="#006464">
<text x="136.7" y="22.3">U1</text>
<text x="155.2" y="22.9">+5V</text>
<text x="162.4" y="22.9">+3V3</text>
<text x="130.8" y="24.8">WS-RP2040-Tiny</text>
<text x="226.1" y="27.5" transform="rotate(-90 226.1 27.5)">GND</text>
<text x="237.2" y="25">S1</text>
<text x="237.2" y="27.3">Screw</text>
<text x="123.6" y="30.5">GPIO0</text>
<text x="123.6" y="33.1">GPIO1</text>
<text x="123.6" y="35.6">GPIO2</text>
<text x="148.1" y="33.1">GND</text>
<text x="148.9" y="35.6">3V3</text>
<text x="149.9" y="30.5">5V</text>
<text x="226.1" y="33.9" transform="rotate(-90 226.1 33.9)">GND</text>
<text x="237.2" y="31.4">S2</text>
<text x="237.2" y="33.7">Screw</text>
<text x="123.6" y="38.1">GPIO3</text>
<text x="123.6" y="40.7">GPIO4</text>
<text x="145.6" y="40.7">GPIO28</text>
<text x="145.6" y="38.1">GPIO29</text>
<text x="226.1" y="40.2" transform="rotate(-90 226.1 40.2)">GND</text>
<text x="237.2" y="37.7">S3</text>
<text x="237.2" y="40">Screw</text>
<text x="123.6" y="43.2">GPIO5</text>
<text x="123.6" y="45.8">GPIO6</text>
<text x="145.6" y="45.8">GPIO26</text>
<text x="145.6" y="43.2">GPIO27</text>
<text x="168.8" y="42.2" transform="rotate(-90 168.8 42.2)">GND</text>
<text x="226.1" y="46.6" transform="rotate(-90 226.1 46.6)">GND</text>
<text x="237.2" y="44.1">S4</text>
<text x="237.2" y="46.4">Screw</text>
<text x="123.6" y="48.3">GPIO7</text>
<text x="123.6" y="50.8">GPIO8</text>
<text x="133.3" y="51.7" transform="rotate(-90 133.3 51.7)">GPIO9</text>
<text x="135.9" y="51.7" transform="rotate(-90 135.9 51.7)">GPIO10</text>
<text x="138.4" y="51.7" transform="rotate(-90 138.4 51.7)">GPIO11</text>
<text x="141" y="51.7" transform="rotate(-90 141 51.7)">GPIO12</text>
<text x="143.5" y="51.7" transform="rotate(-90 143.5 51.7)">GPIO13</text>
<text x="145.6" y="50.8">GPIO14</text>
<text x="145.6" y="48.3">GPIO15</text>
<text x="226.1" y="52.9" transform="rotate(-90 226.1 52.9)">GND</text>
<text x="237.2" y="50.4">S5</text>
<text x="237.2" y="52.7">Screw</text>
<text x="226.1" y="59.3" transform="rotate(-90 226.1 59.3)">GND</text>
<text x="237.2" y="56.8">S6</text>
<text x="237.2" y="59.1">Screw</text>
<text x="146.2" y="65.4">R1</text>
<text x="156.8" y="64.2">LD1</text>
<text x="145.2" y="68">330R</text>
<text x="156.7" y="66.7">LED</text>
<text x="145.2" y="76.9">330R</text>
<text x="146.2" y="74.3">R2</text>
<text x="156.7" y="76.9">LED</text>
<text x="156.8" y="74.3">LD2</text>
<text x="162.7" y="92.4" transform="rotate(-90 162.7 92.4)">GND</text>
<text x="69.4" y="129.1">D</text>
<text x="69.5" y="131.4">D1</text>
<text x="89.7" y="129.1">D</text>
<text x="89.8" y="131.4">D2</text>
<text x="110" y="129.1">D</text>
<text x="110.1" y="131.4">D3</text>
<text x="130.4" y="129.1">D</text>
<text x="130.5" y="131.4">D4</text>
<text x="150.7" y="129.1">D</text>
<text x="150.8" y="131.4">D5</text>
<text x="171" y="129.1">D</text>
<text x="171.1" y="131.4">D6</text>
<text x="191.3" y="129.1">D</text>
<text x="191.4" y="131.4">D7</text>
<text x="211.6" y="129.1">D</text>
<text x="211.7" y="131.4">D8</text>
<text x="232" y="129.1">D</text>
<text x="232.1" y="131.4">D9</text>
<text x="252.3" y="129.1">D</text>
<text x="252.5" y="131.4">D10</text>
<text x="272.6" y="129.1">D</text>
<text x="272.8" y="131.4">D11</text>
<text x="292.9" y="129.1">D</text>
<text x="293.1" y="131.4">D12</text>
<text x="313.2" y="129.1">D</text>
<text x="313.5" y="131.4">D13</text>
<text x="333.6" y="129.1">D</text>
<text x="333.8" y="131.4">D14</text>
<text x="333.6" y="143.7">D</text>
<text x="69.4" y="144.3">D</text>
<text x="69.6" y="146.6">D16</text>
<text x="89.7" y="144.3">D</text>
<text x="89.9" y="146.6">D17</text>
<text x="110" y="144.3">D</text>
<text x="110.3" y="146.6">D18</text>
<text x="130.4" y="144.3">D</text>
<text x="130.6" y="146.6">D19</text>
<text x="150.7" y="144.3">D</text>
<text x="150.9" y="146.6">D20</text>
<text x="171" y="144.3">D</text>
<text x="171.2" y="146.6">D21</text>
<text x="191.3" y="144.3">D</text>
<text x="191.5" y="146.6">D22</text>
<text x="211.6" y="144.3">D</text>
<text x="211.9" y="146.6">D23</text>
<text x="232" y="144.3">D</text>
<text x="232.2" y="146.6">D24</text>
<text x="252.3" y="144.3">D</text>
<text x="252.5" y="146.6">D25</text>
<text x="272.6" y="144.3">D</text>
<text x="272.8" y="146.6">D26</text>
<text x="292.9" y="144.3">D</text>
<text x="293.1" y="146.6">D27</text>
<text x="313.2" y="144.3">D</text>
<text x="313.5" y="146.6">D28</text>
<text x="333.8" y="146">D15</text>
<text x="69.4" y="164.6">D</text>
<text x="69.6" y="166.9">D29</text>
<text x="89.7" y="164.6">D</text>
<text x="89.9" y="166.9">D30</text>
<text x="110" y="164.6">D</text>
<text x="110.3" y="166.9">D31</text>
<text x="130.4" y="164.6">D</text>
<text x="130.6" y="166.9">D32</text>
<text x="150.7" y="164.6">D</text>
<text x="150.9" y="166.9">D33</text>
<text x="171" y="164.6">D</text>
<text x="171.2" y="166.9">D34</text>
<text x="191.3" y="164.6">D</text>
<text x="191.5" y="166.9">D35</text>
<text x="211.6" y="164.6">D</text>
<text x="211.9" y="166.9">D36</text>
<text x="232" y="164.6">D</text>
<text x="232.2" y="166.9">D37</text>
<text x="252.3" y="164.6">D</text>
<text x="252.5" y="166.9">D38</text>
<text x="272.6" y="164.6">D</text>
<text x="272.8" y="166.9">D39</text>
<text x="292.9" y="164.6">D</text>
<text x="293.1" y="166.9">D40</text>
<text x="313.2" y="164.6">D</text>
<text x="313.5" y="166.9">D41</text>
<text x="333.6" y="164.6">D</text>
<text x="333.8" y="166.9">D42</text>
<text x="69.4" y="184.9">D</text>
<text x="89.7" y="184.9">D</text>
<text x="110" y="184.9">D</text>
<text x="130.4" y="184.9">D</text>
<text x="150.7" y="184.9">D</text>
<text x="171" y="184.9">D</text>
<text x="191.3" y="184.9">D</text>
<text x="211.6" y="184.9">D</text>
<text x="232" y="184.9">D</text>
<text x="252.3" y="184.9">D</text>
<text x="272.6" y="184.9">D</text>
<text x="292.9" y="184.9">D</text>
<text x="313.2" y="184.9">D</text>
<text x="333.6" y="184.9">D</text>
<text x="69.6" y="187.3">D43</text>
<text x="89.9" y="187.3">D44</text>
<text x="110.3" y="187.3">D45</text>
<text x="130.6" y="187.3">D46</text>
<text x="150.9" y="187.3">D47</text>
<text x="171.2" y="187.3">D48</text>
<text x="191.5" y="187.3">D49</text>
<text x="211.9" y="187.3">D50</text>
<text x="232.2" y="187.3">D51</text>
<text x="252.5" y="187.3">D52</text>
<text x="272.8" y="187.3">D53</text>
<text x="293.1" y="187.3">D54</text>
<text x="313.5" y="187.3">D55</text>
<text x="333.8" y="187.3">D56</text>
<text x="69.4" y="205.3">D</text>
<text x="69.6" y="207.6">D57</text>
<text x="89.7" y="205.3">D</text>
<text x="89.9" y="207.6">D58</text>
<text x="110" y="205.3">D</text>
<text x="110.3" y="207.6">D59</text>
<text x="191.3" y="205.3">D</text>
<text x="191.5" y="207.6">D60</text>
<text x="252.3" y="207.6">D</text>
<text x="252.5" y="205.2">D61</text>
<text x="272.6" y="205.3">D</text>
<text x="272.8" y="207.6">D62</text>
<text x="292.9" y="205.3">D</text>
<text x="293.1" y="207.6">D63</text>
<text x="313.2" y="205.3">D</text>
<text x="313.5" y="207.6">D64</text>
<text x="333.6" y="205.3">D</text>
<text x="333.8" y="207.6">D65</text>
</g>
<g font-size="1.8" fill="#a90000">
<text x="120.8" y="29.6">1</text>
<text x="153.3" y="29.6">23</text>
<text x="231.3" y="25.2">1</text>
<text x="120.8" y="32.2">2</text>
<text x="120.8" y="34.7">3</text>
<text x="153.3" y="34.7">21</text>
<text x="153.3" y="32.2">22</text>
<text x="231.3" y="31.5">1</text>
<text x="120.8" y="37.2">4</text>
<text x="120.8" y="39.8">5</text>
<text x="153.3" y="39.8">19</text>
<text x="153.3" y="37.2">20</text>
<text x="231.3" y="37.9">1</text>
<text x="120.8" y="42.3">6</text>
<text x="120.8" y="44.9">7</text>
<text x="120.8" y="47.4">8</text>
<text x="153.3" y="47.4">16</text>
<text x="153.3" y="44.9">17</text>
<text x="153.3" y="42.3">18</text>
<text x="231.3" y="44.2">1</text>
<text x="120.8" y="49.9">9</text>
<text x="153.3" y="49.9">15</text>
<text x="231.3" y="50.6">1</text>
<text x="132.5" y="55" transform="rotate(-90 132.5 55)">10</text>
<text x="135" y="55" transform="rotate(-90 135 55)">11</text>
<text x="137.5" y="55" transform="rotate(-90 137.5 55)">12</text>
<text x="140.1" y="55" transform="rotate(-90 140.1 55)">13</text>
<text x="142.6" y="55" transform="rotate(-90 142.6 55)">14</text>
<text x="231.3" y="56.9">1</text>
</g>
</svg>
